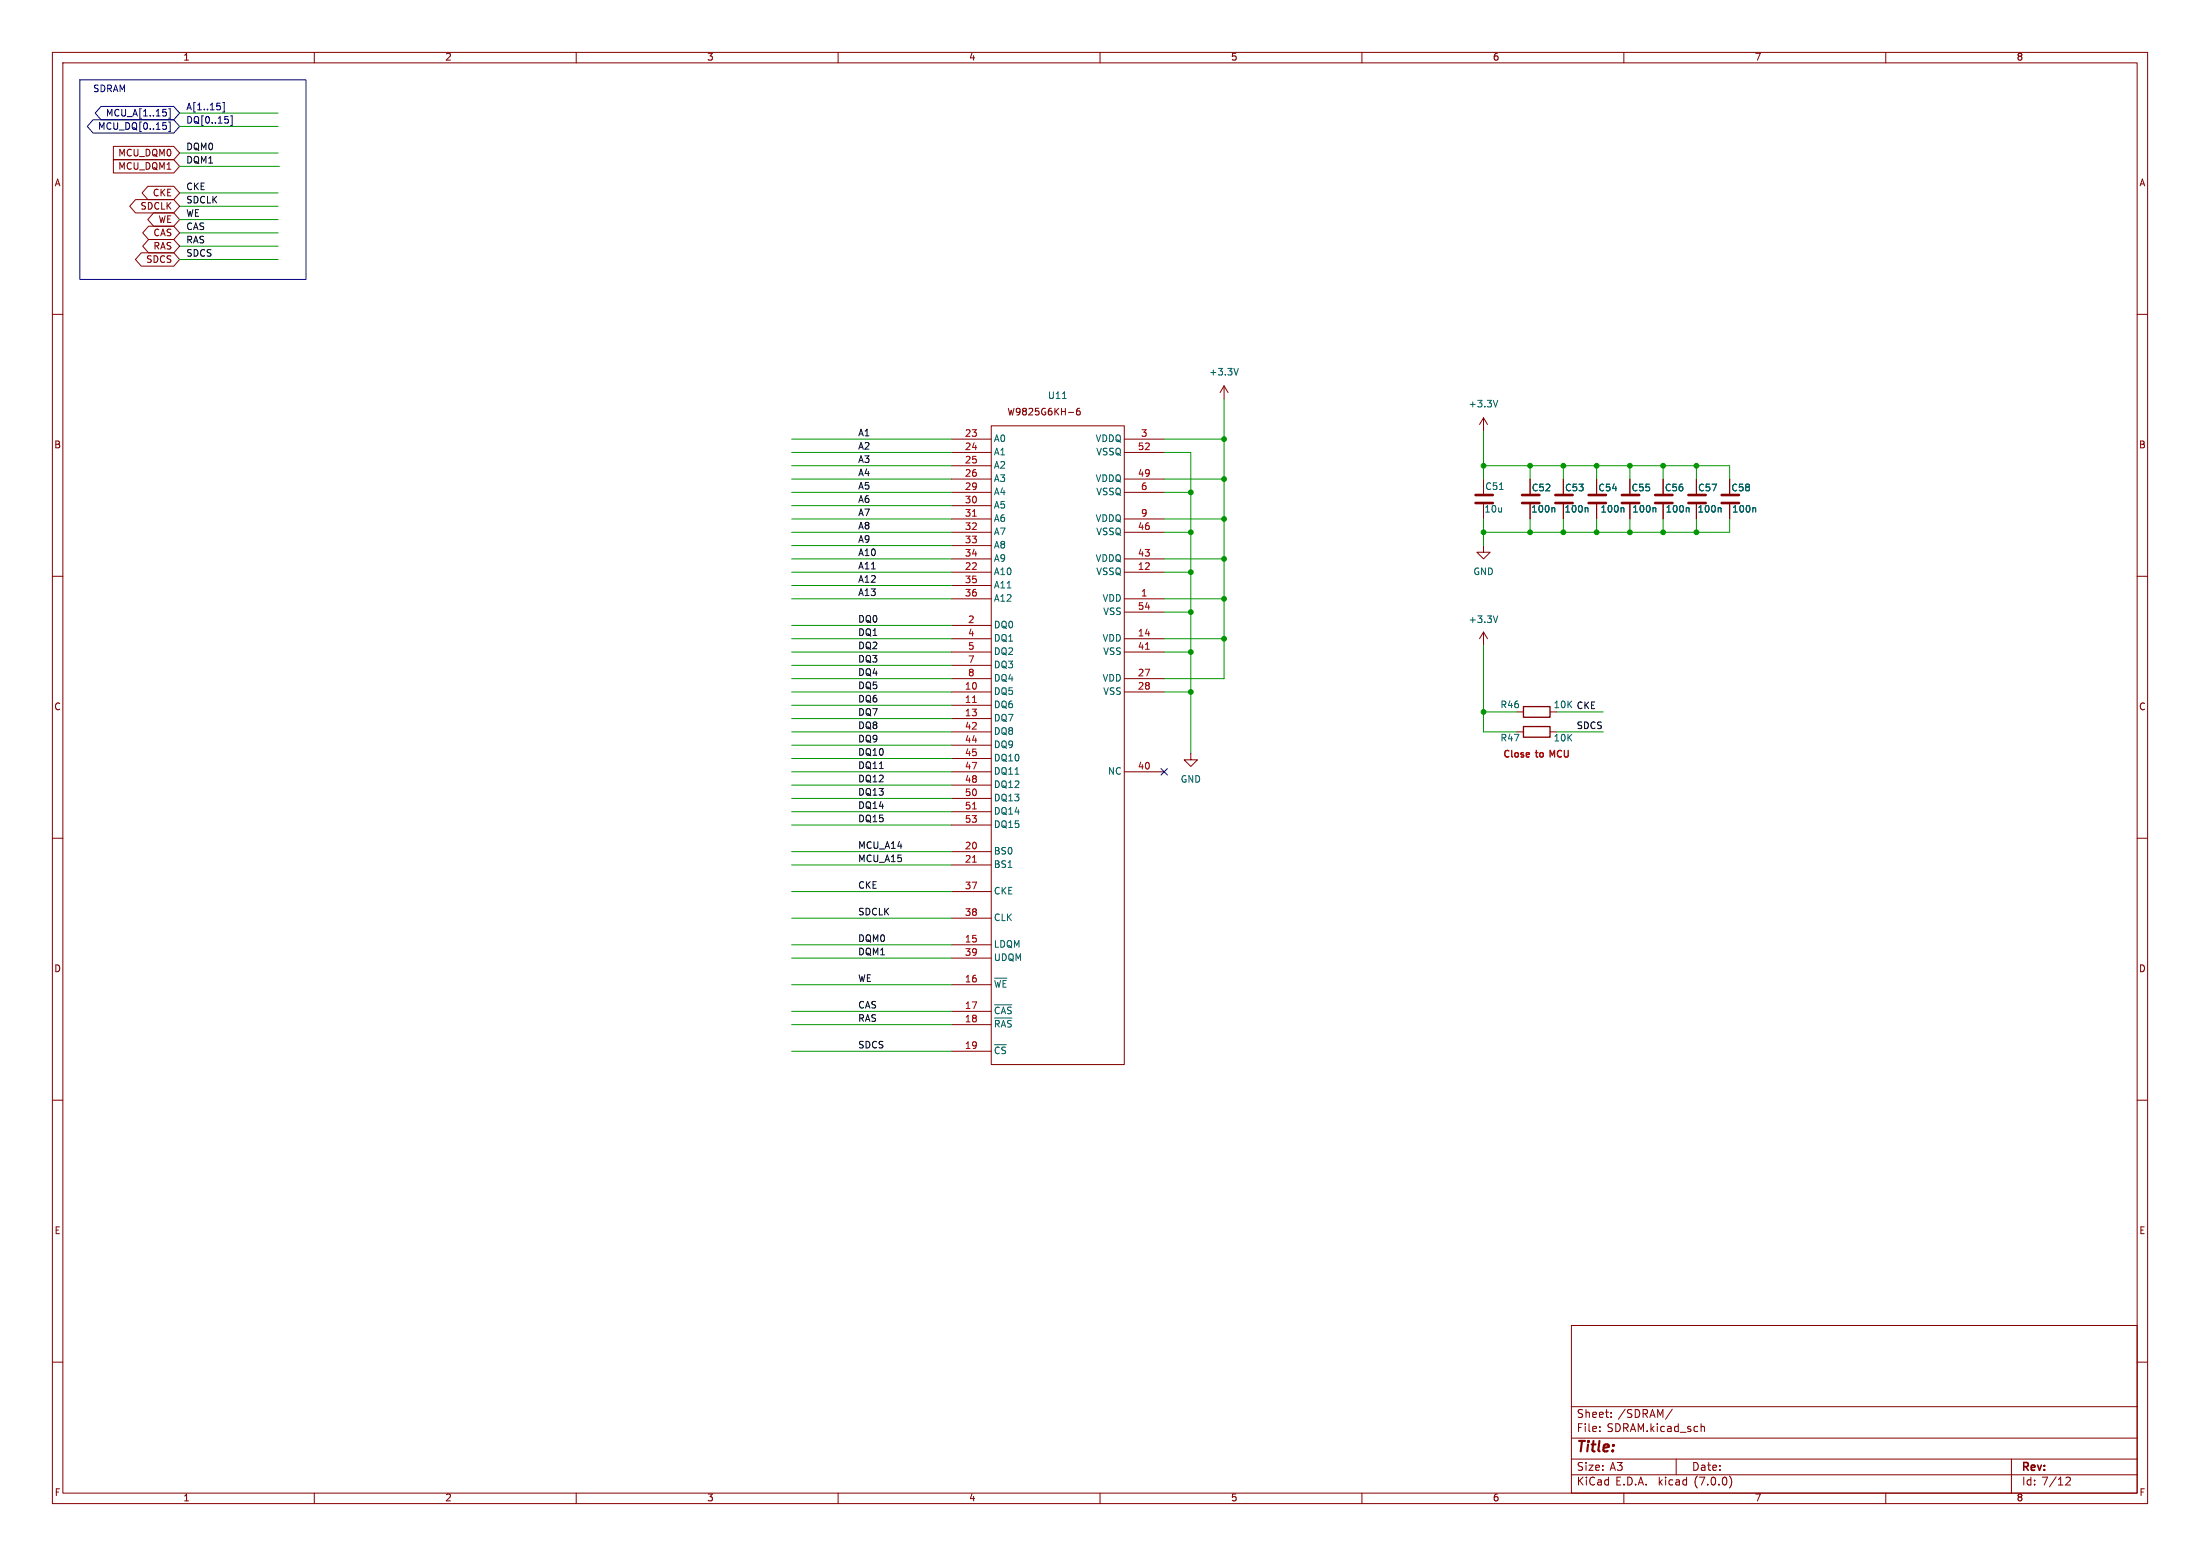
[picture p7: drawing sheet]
<svg xmlns="http://www.w3.org/2000/svg" width="420mm" height="297mm" viewBox="0 0 420 297" stroke-linecap="round" stroke-linejoin="round" font-family="sans-serif">
<g fill="none" stroke="#840000" stroke-width=".19">
<path d="M10 10h400v277h-400zM12 12h396v273h-396zM60 10v2M110 10v2M160 10v2M210 10v2M260 10v2M310 10v2M360 10v2M21.6 30.5h11.6l1.1 1.3-1.1 1.2h-11.6zM21.6 27.9h11.6l1.1 1.3-1.1 1.3h-11.6zM25.9 38.1h7.3l1.1 1.3-1.1 1.2h-7.3l-1.1-1.2z"/>
<path d="M28.2 35.6h5l1.1 1.2-1.1 1.3h-5l-1.1-1.3zM10 60h2M27 48.3h6.2l1.1 1.2-1.1 1.3h-6.2l-1.1-1.3zM28.4 43.2h4.8l1.1 1.3-1.1 1.2h-4.8l-1.2-1.2zM28.4 45.7h4.8l1.1 1.3-1.1 1.3h-4.8l-1.2-1.3zM29.3 40.6h3.9l1.1 1.3-1.1 1.3h-3.9l-1.1-1.3zM408 60h2M204 78.7h1M206.1 77.9l-.4 .1a.86 .86 0 0 0 0 1.2l.5-.1v-.4l-.2-.3-.4 .1-.1 .2M233.7 73.7l-.8 1.2M233.7 73.7v2.5M233.7 73.7l.7 1.2"/>
<path d="M283.2 79.8v2.5M283.2 79.8l-.8 1.2M283.2 79.8l.8 1.2M181.6 83.8h7.6M181.6 86.4h7.6M181.6 88.9h7.6M181.6 91.4h7.6M181.6 94h7.6M181.6 96.5h7.6M181.6 99.1h7.6M189.2 81.3h25.4v121.9h-25.4zM214.6 83.8h7.6"/>
<path d="M214.6 86.4h7.6M214.6 91.4h7.6M214.6 94h7.6M214.6 99.1h7.6M283.2 91.4v2.8M283.2 96.3v2.8M292.1 91.4v2.8M292.1 96.3v2.8M298.4 91.4v2.8M298.4 96.3v2.8M304.8 91.4v2.8M304.8 96.3v2.8"/>
<path d="M311.1 91.4v2.8M311.1 96.3v2.8M317.5 91.4v2.8M317.5 96.3v2.8M323.8 91.4v2.8M323.8 96.3v2.8M330.2 91.4v2.8M330.2 96.3v2.8M10 110h2M181.6 114.3h7.6M181.6 109.2h7.6M181.6 119.4h7.6"/>
<path d="M181.6 101.6h7.6M181.6 104.1h7.6M181.6 106.7h7.6M181.6 111.8h7.6M214.6 114.3h7.6M214.6 109.2h7.6M214.6 101.6h7.6M214.6 106.7h7.6M214.6 116.8h7.6M283.2 104.1v1.3h1.3l-1.3 1.3-1.3-1.3h1.3M408 110h2M181.6 132.1h7.6"/>
<path d="M181.6 134.6h7.6M181.6 137.2h7.6M181.6 121.9h7.6M181.6 129.5h7.6M181.6 124.5h7.6M181.6 139.7h7.6M181.6 127h7.6M214.6 132.1h7.6M214.6 121.9h7.6M214.6 129.5h7.6M214.6 124.5h7.6M283.2 120.7l-.8 1.2"/>
<path d="M283.2 120.7v2.5M283.2 120.7l.8 1.2M289.6 135.9h1.2M289.6 139.7h1.2M295.9 135.9h1.3M295.9 139.7h1.3M10 160h2M181.6 147.3h7.6M181.6 142.2h7.6M181.6 144.8h7.6M181.6 149.9h7.6M181.6 152.4h7.6"/>
<path d="M181.6 154.9h7.6M181.6 157.5h7.6M214.6 147.3h7.6M227.3 143.8v1.2h1.3l-1.3 1.3-1.2-1.3h1.2M408 160h2M181.6 162.6h7.6M181.6 165.1h7.6M181.6 170.2h7.6M181.6 175.3h7.6M181.6 180.3h7.6M181.6 188h7.6M181.6 193h7.6"/>
<path d="M181.6 195.6h7.6M181.6 182.9h7.6M10 210h2M181.6 200.7h7.6M408 210h2M10 260h2M300 253h108v32h-108zM408 260h2M300 278.5h108M300 274.5h108M300 268.5h108M305.4 273.1v.2"/>
<path d="M305.4 272.3v.2M307.6 270.4v.2M307.6 269.6v.2M319.2 269l-1.2 1.9M320 278.5v3M324.7 272.4l.3-.1h.3l.1 1M384 278.5v6.5M60 285v2M110 285v2M160 285v2M210 285v2M260 285v2"/>
<path d="M300 281.5h108M310 285v2M330.2 281.7a1.72 1.72 0 0 1 0 2.3M360 285v2M394.4 282.1l.6-.1 .2 .1v.3l-.9 1.1h.9"/>
</g>
<path d="M290.8 134.9h5.1v2h-5.1zM290.8 138.7h5.1v2h-5.1z" fill="none" stroke="#840000" stroke-width=".25"/>
<g fill="none" stroke="#840000" stroke-width=".5">
<path d="M281.7 96h3.3M281.7 94.5h3.3M290.6 96h3.3M290.6 94.5h3.3M296.9 96h3.3M296.9 94.5h3.3M303.3 96h3.3M303.3 94.5h3.3M309.6 96h3.3M309.6 94.5h3.3M316 96h3.3M316 94.5h3.3"/>
<path d="M322.3 96h3.3M322.3 94.5h3.3M328.7 96h3.3M328.7 94.5h3.3"/>
</g>
<g fill="none" stroke="#006464" stroke-width=".19">
<path d="M202.8 76.1h.8M236.4 70.3l-.4 1.3M285.9 76.4l-.4 1.3M296.6 96.9l.2 .2v.6M303 96.9l.2 .2v.6M309.8 96.9l.2 .2v.6M315.9 96.9l.2 .2v.6M322.3 96.9l.2 .2v.6M328.4 96.9l.2 .2v.6M335 96.9l.2 .2v.6M285.9 117.6l-.4 1.2M189.9 186.7h2.3"/>
<path d="M189.9 191.8h3.3M189.9 194.3h3.3M189.9 199.4h2.2M189.9 187.2l.3 1.2M190 194.8v1.2M190.8 192.4l-.6-.1-.2 .5M190.8 200l-.6-.1-.2 .5M191 187.2l-.3 1.2M191.1 193.5l.5-1.3 .4 1.3M191.1 196l.5-1.2 .4 1.2M192 199.9h-.5l-.3 .3M192.1 187.2h-.6v1.2"/>
<path d="M193.1 192.3l-.5-.1-.3 .4"/>
</g>
<path d="M185.7 98.5h.7M185.7 134.1h.7M218.7 123.9h.7M185.7 154.4h.7M185.7 164.6h.7" fill="none" stroke="#a90000" stroke-width=".19"/>
<path d="M42.5 19.6h.3v1.8h-.3M17.8 22.9h15.4l1.1 1.2-1.1 1.3h-15.4l-1.1-1.3zM19.3 20.3h13.9l1.1 1.3-1.1 1.3h-13.9l-1.1-1.3zM31.1 20.9h.6M31.1 23.4h.6M31.7 21.4l.1 .2-.1 .5M31.7 24l.1 .1-.1 .5M32.2 20.8h.3v1.8h-.3M32.2 23.3h.3v1.8h-.3M44 22.1h.3v1.8h-.3M221.6 146.7l1.3 1.2M222.9 146.7l-1.3 1.2" fill="none" stroke="#000084" stroke-width=".19"/>
<path d="M15.2 15.2h43.2v38.1h-43.2z" fill="none" stroke="#0000c2" stroke-width=".19"/>
<g fill="none" stroke="#009600" stroke-width=".19">
<path d="M34.3 36.8h18.8M34.3 31.8h19M34.3 29.2h18.8M34.3 39.4h18.8M34.3 21.6h18.8M34.3 24.1h18.8M34.3 44.5h18.8M34.3 49.5h18.8M34.3 47h18.8M34.3 41.9h18.8M233.7 76.2v53.3h-11.5M151.1 88.9h30.5"/>
<path d="M151.1 99.1h30.5M151.1 96.5h30.5M151.1 94h30.5M151.1 91.4h30.5M151.1 83.8h30.5M151.1 86.4h30.5M222.2 86.4h5.1v57.4M222.2 99.1h11.5M222.2 94h5.1M222.2 91.4h11.5M222.2 83.8h11.5M283.2 88.9h47v2.5"/>
<path d="M283.2 82.3v9.1M283.2 99.1v5M292.1 88.9v2.5M292.1 99.1v2.5M298.4 88.9v2.5M298.4 99.1v2.5M304.8 88.9v2.5M304.8 99.1v2.5M311.1 88.9v2.5M311.1 99.1v2.5M317.5 88.9v2.5M317.5 99.1v2.5"/>
<path d="M323.8 88.9v2.5M323.8 99.1v2.5M330.2 99.1v2.5h-47M151.1 111.8h30.5M151.1 101.6h30.5M151.1 109.2h30.5M151.1 106.7h30.5M151.1 104.1h30.5M151.1 119.4h30.5M151.1 114.3h30.5M222.2 101.6h5.1M222.2 109.2h5.1"/>
<path d="M222.2 106.7h11.5M222.2 116.8h5.1M222.2 114.3h11.5M151.1 134.6h30.5M151.1 137.2h30.5M151.1 127h30.5M151.1 124.5h30.5M151.1 132.1h30.5M151.1 129.5h30.5M151.1 121.9h30.5M151.1 139.7h30.5M222.2 124.5h5.1"/>
<path d="M222.2 132.1h5.1M222.2 121.9h11.5M283.2 123.2v16.5h6.4M283.2 135.9h6.4M297.2 139.7h8.9M297.2 135.9h8.9M151.1 147.3h30.5M151.1 149.9h30.5M151.1 152.4h30.5M151.1 144.8h30.5M151.1 142.2h30.5M151.1 154.9h30.5"/>
<path d="M151.1 157.5h30.5M151.1 165.1h30.5M151.1 170.2h30.5M151.1 175.3h30.5M151.1 162.6h30.5M151.1 182.9h30.5M151.1 180.3h30.5M151.1 193h30.5M151.1 188h30.5M151.1 195.6h30.5M151.1 200.7h30.5"/>
</g>
<g fill="#009600" stroke="#009600" stroke-width=".19">
<circle cx="311.1" cy="101.6" r=".46"/>
<circle cx="317.5" cy="101.6" r=".46"/>
<circle cx="323.8" cy="88.9" r=".46"/>
<circle cx="317.5" cy="88.9" r=".46"/>
<circle cx="304.8" cy="88.9" r=".46"/>
<circle cx="298.4" cy="88.9" r=".46"/>
<circle cx="311.1" cy="88.9" r=".46"/>
<circle cx="323.8" cy="101.6" r=".46"/>
<circle cx="298.4" cy="101.6" r=".46"/>
<circle cx="304.8" cy="101.6" r=".46"/>
<circle cx="227.3" cy="94" r=".46"/>
<circle cx="227.3" cy="109.2" r=".46"/>
<circle cx="227.3" cy="124.5" r=".46"/>
<circle cx="227.3" cy="116.8" r=".46"/>
<circle cx="233.7" cy="121.9" r=".46"/>
<circle cx="227.3" cy="132.1" r=".46"/>
<circle cx="233.7" cy="106.7" r=".46"/>
<circle cx="233.7" cy="114.3" r=".46"/>
<circle cx="283.2" cy="101.6" r=".46"/>
<circle cx="227.3" cy="101.6" r=".46"/>
<circle cx="292.1" cy="88.9" r=".46"/>
<circle cx="283.2" cy="88.9" r=".46"/>
<circle cx="233.7" cy="91.4" r=".46"/>
<circle cx="233.7" cy="99.1" r=".46"/>
<circle cx="233.7" cy="83.8" r=".46"/>
<circle cx="283.2" cy="135.9" r=".46"/>
<circle cx="292.1" cy="101.6" r=".46"/>
</g>
<text font-size="2.8" fill="#840000" x="301" y="277.8">Title:</text>
<g font-size="2.1" fill="#840000">
<text x="301" y="273.6">File:</text>
<text x="301" y="270.9">Sheet:</text>
<text x="306.8" y="273.6">SDRAM.kicad_sch</text>
<text x="308.9" y="270.9">/SDRAM/</text>
<text x="301" y="281">Size:</text>
<text x="307.3" y="281">A3</text>
<text x="323" y="281">Date:</text>
<text x="386" y="281.2">Rev:</text>
<text x="301" y="283.8">KiCad</text>
<text x="308.4" y="283.8">E.D.A.</text>
<text x="316.6" y="283.8">kicad</text>
<text x="323.6" y="283.8">(7.0.0)</text>
<text x="386" y="283.8">Id: 7/12</text>
</g>
<g font-size="1.8" fill="#840000">
<text x="35" y="11.8">1</text>
<text x="85" y="11.8">2</text>
<text x="135" y="11.8">3</text>
<text x="185" y="11.8">4</text>
<text x="235" y="11.8">5</text>
<text x="285" y="11.8">6</text>
<text x="335" y="11.8">7</text>
<text x="385" y="11.8">8</text>
<text x="10.4" y="35.8">A</text>
<text x="22.5" y="32.7">MCU_DQM1</text>
<text x="22.5" y="30.1">MCU_DQM0</text>
<text x="408.4" y="35.8">A</text>
<text x="26.7" y="40.3">SDCLK</text>
<text x="29" y="37.7">CKE</text>
<text x="29.2" y="45.4">CAS</text>
<text x="29.2" y="47.9">RAS</text>
<text x="30.1" y="42.8">WE</text>
<text x="27.8" y="50.4">SDCS</text>
<text x="191.7" y="79.6">W9825G6KH-6</text>
<text x="10.3" y="85.8">B</text>
<text x="408.3" y="85.8">B</text>
<text x="10.3" y="135.8">C</text>
<text x="408.3" y="135.8">C</text>
<text x="10.3" y="185.8">D</text>
<text x="408.3" y="185.8">D</text>
<text x="10.4" y="235.8">E</text>
<text x="408.3" y="235.8">E</text>
<text x="10.4" y="285.8">F</text>
<text x="35" y="286.8">1</text>
<text x="85" y="286.8">2</text>
<text x="135" y="286.8">3</text>
<text x="185" y="286.8">4</text>
<text x="235" y="286.8">5</text>
<text x="285" y="286.8">6</text>
<text x="335" y="286.8">7</text>
<text x="385" y="286.8">8</text>
<text x="408.4" y="285.8">F</text>
</g>
<text font-size="1.8" fill="#0000c2" x="17.8" y="17.8">SDRAM</text>
<g font-size="1.8" fill="#000084">
<text x="20.1" y="22.5">MCU_A[1..15]</text>
<text x="35.6" y="21.2">A[1..15]</text>
<text x="35.6" y="23.8">DQ[0..15]</text>
<text x="18.6" y="25">MCU_DQ[0..15]</text>
</g>
<g font-size="1.8" fill="#0f0f0f">
<text x="35.6" y="28.9">DQM0</text>
<text x="35.6" y="31.4">DQM1</text>
<text x="35.6" y="36.5">CKE</text>
<text x="35.6" y="39">SDCLK</text>
<text x="35.6" y="41.6">WE</text>
<text x="35.6" y="46.6">RAS</text>
<text x="35.6" y="44.1">CAS</text>
<text x="35.6" y="49.2">SDCS</text>
<text x="163.8" y="83.5">A1</text>
<text x="163.8" y="88.6">A3</text>
<text x="163.8" y="86">A2</text>
<text x="163.8" y="91.1">A4</text>
<text x="163.8" y="93.6">A5</text>
<text x="163.8" y="96.2">A6</text>
<text x="163.8" y="101.3">A8</text>
<text x="163.8" y="98.7">A7</text>
<text x="163.8" y="103.8">A9</text>
<text x="163.8" y="106.3">A10</text>
<text x="163.8" y="114">A13</text>
<text x="163.8" y="108.9">A11</text>
<text x="163.8" y="111.4">A12</text>
<text x="163.8" y="119">DQ0</text>
<text x="163.8" y="121.6">DQ1</text>
<text x="163.8" y="124.1">DQ2</text>
<text x="163.8" y="131.7">DQ5</text>
<text x="163.8" y="129.2">DQ4</text>
<text x="163.8" y="126.7">DQ3</text>
<text x="163.8" y="136.8">DQ7</text>
<text x="163.8" y="134.3">DQ6</text>
<text x="301" y="135.5">CKE</text>
<text x="163.8" y="139.4">DQ8</text>
<text x="163.8" y="141.9">DQ9</text>
<text x="301" y="139.4">SDCS</text>
<text x="163.8" y="147">DQ11</text>
<text x="163.8" y="144.4">DQ10</text>
<text x="163.8" y="149.5">DQ12</text>
<text x="163.8" y="152.1">DQ13</text>
<text x="163.8" y="154.6">DQ14</text>
<text x="163.8" y="157.1">DQ15</text>
<text x="163.8" y="164.8">MCU_A15</text>
<text x="163.8" y="162.2">MCU_A14</text>
<text x="163.8" y="169.8">CKE</text>
<text x="163.8" y="180">DQM0</text>
<text x="163.8" y="174.9">SDCLK</text>
<text x="163.8" y="182.5">DQM1</text>
<text x="163.8" y="187.6">WE</text>
<text x="163.8" y="195.2">RAS</text>
<text x="163.8" y="192.7">CAS</text>
<text x="163.8" y="200.3">SDCS</text>
</g>
<g font-size="1.8" fill="#006464">
<text x="230.8" y="71.9">+3.3V</text>
<text x="200" y="76.4">U11</text>
<text x="280.3" y="78">+3.3V</text>
<text x="189.7" y="84.6">A0</text>
<text x="189.7" y="87.2">A1</text>
<text x="189.7" y="89.7">A2</text>
<text x="209" y="84.6">VDDQ</text>
<text x="209.2" y="87.2">VSSQ</text>
<text x="189.7" y="92.3">A3</text>
<text x="189.7" y="94.8">A4</text>
<text x="209" y="92.3">VDDQ</text>
<text x="209.2" y="94.8">VSSQ</text>
<text x="283.5" y="93.8">C51</text>
<text x="292.4" y="94">C52</text>
<text x="298.7" y="94">C53</text>
<text x="305.1" y="94">C54</text>
<text x="311.4" y="94">C55</text>
<text x="317.8" y="94">C56</text>
<text x="324.1" y="94">C57</text>
<text x="330.5" y="94">C58</text>
<text x="189.7" y="97.3">A5</text>
<text x="189.7" y="99.9">A6</text>
<text x="209" y="99.9">VDDQ</text>
<text x="283.3" y="98.1">10u</text>
<text x="292.3" y="98.1">100n</text>
<text x="298.6" y="98.1">100n</text>
<text x="305.5" y="98.1">100n</text>
<text x="311.6" y="98.1">100n</text>
<text x="317.9" y="98.1">100n</text>
<text x="324" y="98.1">100n</text>
<text x="330.6" y="98.1">100n</text>
<text x="189.7" y="102.4">A7</text>
<text x="189.7" y="105">A8</text>
<text x="189.7" y="107.5">A9</text>
<text x="209" y="107.5">VDDQ</text>
<text x="209.2" y="102.4">VSSQ</text>
<text x="189.7" y="110">A10</text>
<text x="189.7" y="112.6">A11</text>
<text x="209.2" y="110">VSSQ</text>
<text x="281.2" y="110">GND</text>
<text x="189.7" y="115.1">A12</text>
<text x="210.4" y="115.1">VDD</text>
<text x="210.5" y="117.7">VSS</text>
<text x="280.3" y="119.2">+3.3V</text>
<text x="189.7" y="120.2">DQ0</text>
<text x="189.7" y="122.7">DQ1</text>
<text x="189.7" y="125.3">DQ2</text>
<text x="210.4" y="122.7">VDD</text>
<text x="210.5" y="125.3">VSS</text>
<text x="189.7" y="127.8">DQ3</text>
<text x="189.7" y="130.4">DQ4</text>
<text x="210.4" y="130.4">VDD</text>
<text x="189.7" y="132.9">DQ5</text>
<text x="189.7" y="135.4">DQ6</text>
<text x="189.7" y="138">DQ7</text>
<text x="210.5" y="132.9">VSS</text>
<text x="286.4" y="135.4">R46</text>
<text x="296.5" y="135.4">10K</text>
<text x="189.7" y="140.5">DQ8</text>
<text x="189.7" y="143.1">DQ9</text>
<text x="286.4" y="141.8">R47</text>
<text x="296.5" y="141.8">10K</text>
<text x="189.7" y="145.6">DQ10</text>
<text x="189.7" y="148.1">DQ11</text>
<text x="211.4" y="148.1">NC</text>
<text x="225.3" y="149.7">GND</text>
<text x="189.7" y="150.7">DQ12</text>
<text x="189.7" y="153.2">DQ13</text>
<text x="189.7" y="155.8">DQ14</text>
<text x="189.7" y="158.3">DQ15</text>
<text x="189.7" y="163.4">BS0</text>
<text x="189.7" y="165.9">BS1</text>
<text x="189.7" y="171">CKE</text>
<text x="189.7" y="176.1">CLK</text>
<text x="189.7" y="181.2">LDQM</text>
<text x="189.7" y="183.7">UDQM</text>
<text x="189.7" y="189.4">~{WE}</text>
<text x="189.7" y="194.5">~{CAS}</text>
<text x="189.7" y="197">~{RAS}</text>
<text x="189.7" y="202.1">~{CS}</text>
</g>
<g font-size="1.8" fill="#a90000">
<text x="184.1" y="83.6">23</text>
<text x="217.8" y="83.6">3</text>
<text x="184.1" y="86.1">24</text>
<text x="184.1" y="88.6">25</text>
<text x="217.2" y="86.1">52</text>
<text x="184.1" y="91.2">26</text>
<text x="184.1" y="93.7">29</text>
<text x="217.2" y="91.2">49</text>
<text x="217.8" y="93.7">6</text>
<text x="184.1" y="96.3">30</text>
<text x="184.1" y="98.8">31</text>
<text x="184.1" y="101.3">32</text>
<text x="217.2" y="101.3">46</text>
<text x="217.8" y="98.8">9</text>
<text x="184.1" y="103.9">33</text>
<text x="184.1" y="106.4">34</text>
<text x="217.2" y="106.4">43</text>
<text x="184.1" y="109">22</text>
<text x="184.1" y="111.5">35</text>
<text x="217.2" y="109">12</text>
<text x="184.1" y="114">36</text>
<text x="184.8" y="119.1">2</text>
<text x="217.2" y="116.6">54</text>
<text x="217.8" y="114">1</text>
<text x="184.8" y="121.7">4</text>
<text x="184.8" y="124.2">5</text>
<text x="217.2" y="121.7">14</text>
<text x="217.2" y="124.2">41</text>
<text x="184.1" y="131.8">10</text>
<text x="184.8" y="126.7">7</text>
<text x="184.8" y="129.3">8</text>
<text x="217.2" y="129.3">27</text>
<text x="217.2" y="131.8">28</text>
<text x="184.1" y="134.4">11</text>
<text x="184.1" y="136.9">13</text>
<text x="184.1" y="139.4">42</text>
<text x="184.1" y="142">44</text>
<text x="184.1" y="144.5">45</text>
<text x="184.1" y="147.1">47</text>
<text x="184.1" y="149.6">48</text>
<text x="217.2" y="147.1">40</text>
<text x="184.1" y="152.1">50</text>
<text x="184.1" y="154.7">51</text>
<text x="184.1" y="157.2">53</text>
<text x="184.1" y="162.3">20</text>
<text x="184.1" y="164.8">21</text>
<text x="184.1" y="169.9">37</text>
<text x="184.1" y="175">38</text>
<text x="184.1" y="180.1">15</text>
<text x="184.1" y="182.6">39</text>
<text x="184.1" y="187.7">16</text>
<text x="184.1" y="192.8">17</text>
<text x="184.1" y="195.3">18</text>
<text x="184.1" y="200.4">19</text>
</g>
<g font-size="1.8" fill="#c20000">
<text x="287" y="144.8">Close</text>
<text x="293.4" y="144.8">to</text>
<text x="296.4" y="144.8">MCU</text>
</g>
</svg>
